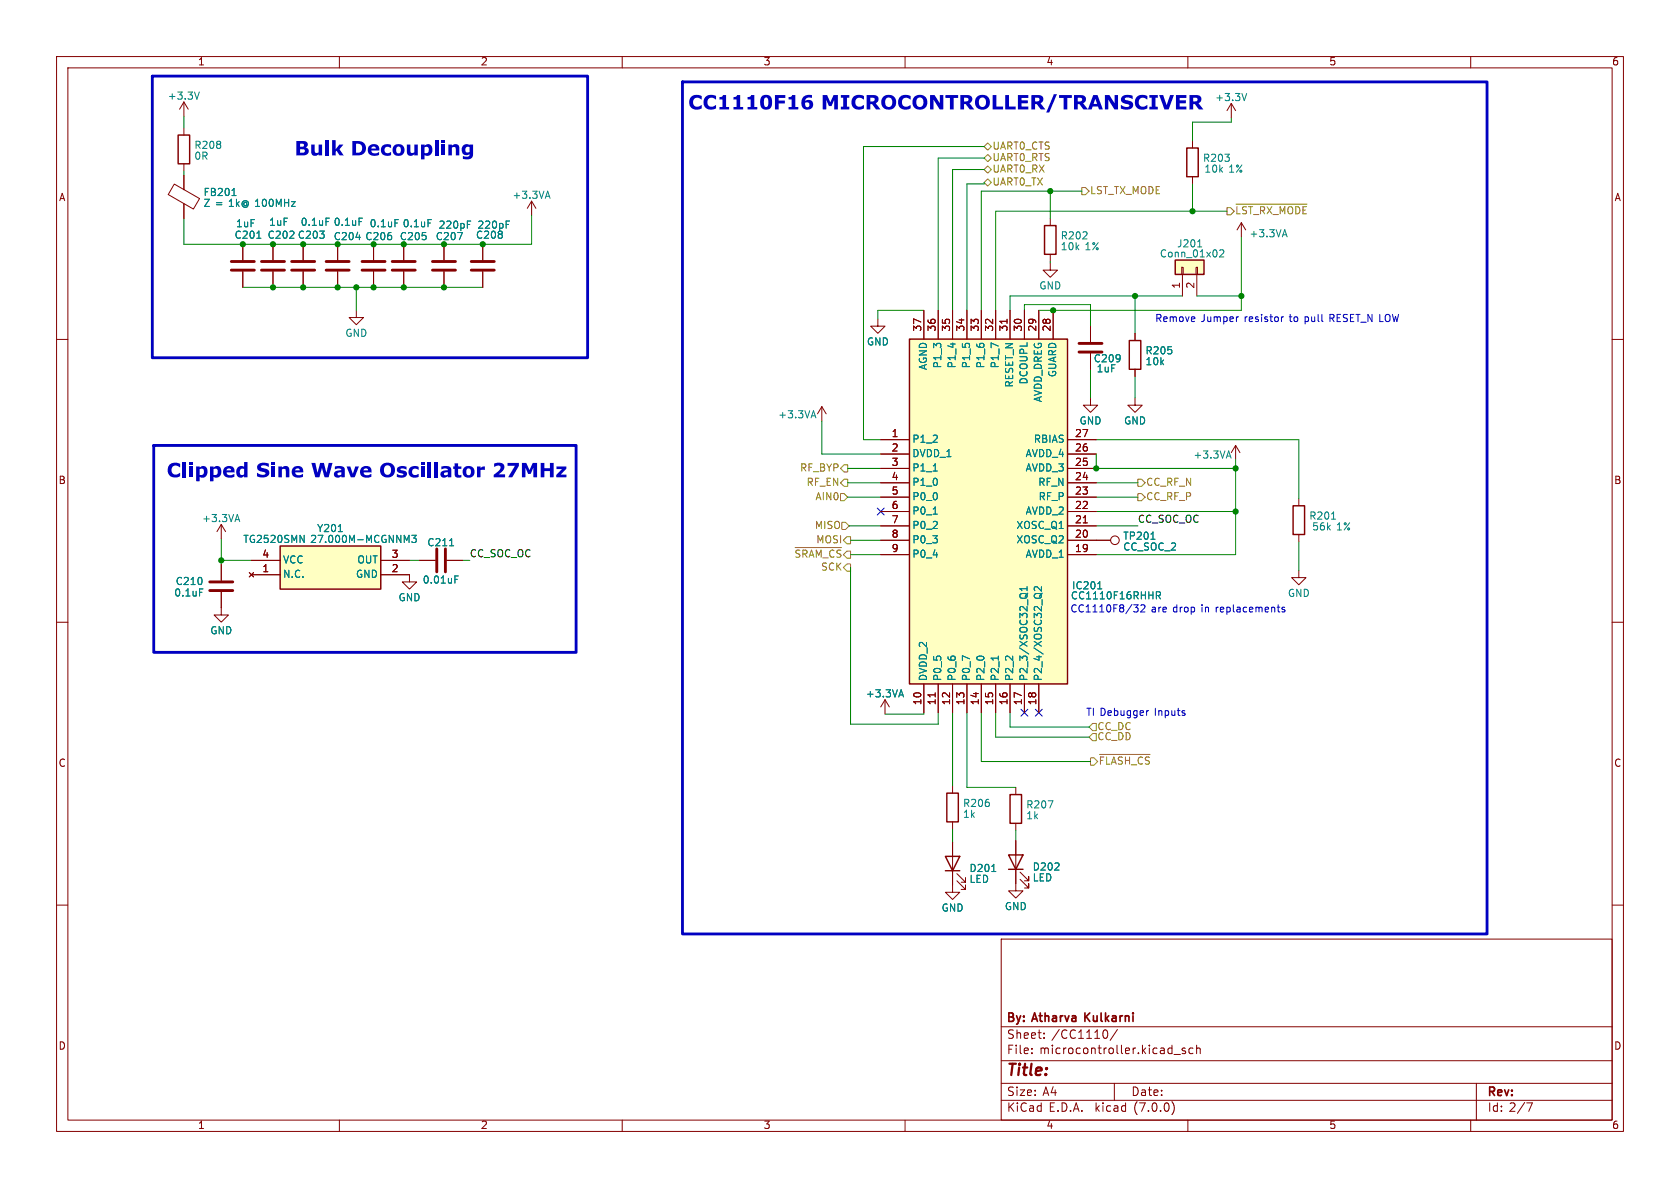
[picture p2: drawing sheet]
<svg xmlns="http://www.w3.org/2000/svg" width="297mm" height="210mm" viewBox="0 0 297 210" stroke-linecap="round" stroke-linejoin="round" font-family="sans-serif">
<g fill="none" stroke="#840000" stroke-width=".18">
<path d="M10 10h277v190h-277zM12 12h273v186h-273zM32.5 18v2.6M32.5 18l-.8 1.3M32.5 18l.8 1.3M60 10v2M110 10v2M160 10v2M210 10v2M217.7 18.3l-.8 1.3M217.7 18.3v2.5M217.7 18.3l.7 1.3"/>
<path d="M260 10v2M30.8 32.5l4.5 2.6-1.1 1.9-4.5-2.6zM32.5 22.6v1.3M32.5 29v1.2M32.5 31v2.5M32.5 36v2.6M94 35.6l-.8 1.2M94 35.6v2.5M94 35.6l.7 1.2M185.7 38.6v1.3M210.8 24.9v1.3M210.8 31.2v1.3"/>
<path d="M219.5 39.4l-.8 1.2M219.5 39.4v2.5M219.5 39.4l.7 1.2M10 60h2M42.9 43.2v2.8M42.9 48v2.8M48.3 43.2v2.8M48.3 48v2.8M53.6 43.2v2.8M53.6 48v2.8M59.7 43.2v2.8M59.7 48v2.8"/>
<path d="M63 54.9v1.2h1.3l-1.3 1.3-1.3-1.3h1.3M66 43.2v2.8M66 48v2.8M71.4 43.2v2.8M71.4 48v2.8M78.5 43.2v2.8M78.5 48v2.8M85.3 43.2v2.8M85.3 48v2.8M155.2 56.4v1.3h1.3l-1.3 1.2-1.3-1.2h1.3M163.3 54.9v5M165.9 54.9v5"/>
<path d="M168.4 54.9v5M170.9 54.9v5M173.5 54.9v5M176 54.9v5M178 56.4v.8M178.6 54.9v5M181.1 54.9v5M183.6 54.9v5M185.7 46.5v1.3h1.2l-1.2 1.2-1.3-1.2h1.3M185.7 45v1.2M186.2 54.9v5M192.8 57.7v2.8"/>
<path d="M200.7 58.9v1.3M208.9 47.2h.3v1.3h-.3zM209 48.5v3.8M211.5 47.2h.2v1.3h-.2zM211.6 48.5v3.8M285 60h2M145.3 71.9l-.8 1.3M145.3 71.9v2.5M145.3 71.9l.7 1.3M155.7 77.7h5.1M188.7 77.7h5.1M192.8 70.4v1.2h1.3l-1.3 1.3-1.3-1.3h1.3"/>
<path d="M192.8 62.5v2.8M200.7 70.4v1.2h1.2l-1.2 1.3-1.3-1.3h1.3M200.7 65.3v1.2M218.4 78.7l-.7 1.3M218.4 78.7v2.6M218.4 78.7l.8 1.3M39.1 92.7l-.7 1.3M39.1 92.7v2.6M39.1 99.8v2.8M39.1 92.7l.8 1.3M44.4 99.1h5.1M67.3 99.1h5.1"/>
<path d="M74.2 99.1h2.8M79 99.1h2.8M155.7 95.5h5.1M155.7 98h5.1M155.7 80.3h5.1M155.7 93h5.1M155.7 90.4h5.1M155.7 87.9h5.1M155.7 85.3h5.1M155.7 82.8h5.1M188.7 95.5h7.6M188.7 98h5.1"/>
<path d="M188.7 80.3h5.1M188.7 93h5.1M188.7 90.4h5.1M188.7 87.9h5.1M188.7 85.3h5.1M188.7 82.8h5.1M191.5 92.4h.7M229.6 88.1v1.3M229.6 94.5v1.3M10 110h2M39.1 104.6v4.1h1.3l-1.3 1.3-1.3-1.3h1.3M44.1 101.2l.7 .8"/>
<path d="M44.4 101.6h5.1M44.8 101.2l-.7 .8M67.3 101.6h5.1v1.3h1.3l-1.3 1.2-1.3-1.2h1.3M229.6 100.8v1.3h1.3l-1.3 1.3-1.3-1.3h1.3M285 110h2M156.5 123.7l-.8 1.3M156.5 123.7v2.5M156.5 123.7l.7 1.3M163.3 120.9v5.1M165.3 122.5v.7M165.9 120.9v5.1M168.4 120.9v5.1"/>
<path d="M168.4 138.9v1.3M170.9 120.9v5.1M173.5 120.9v5.1M176 120.9v5.1M178.6 120.9v5.1M179.6 139.2v1.3M181.1 120.9v5.1M183.6 120.9v5.1M10 160h2M168.4 148.8v8.9h1.3l-1.3 1.3-1.3-1.3h1.3M168.4 145.3v1.3M169.2 155.7l1.5 1.5v-.7v.7h-.8"/>
<path d="M169.2 154.4l1.5 1.6v-.8v.8h-.8M179.6 148.6v8.9h1.2l-1.2 1.3-1.3-1.3h1.3M179.6 145.5v1.3M180.3 155.4l1.6 1.6v-.8v.8h-.8M180.3 154.2l1.6 1.5v-.8v.8h-.8M285 160h2M177 166h108v32h-108zM60 198v2M110 198v2M160 198v2M177 194.5h108M177 191.5h108"/>
<path d="M177 187.5h108M177 181.5h108M182.4 186.1v.2M182.4 185.3v.2M184.6 183.4v.2M184.6 182.6v.2M195.5 182.1a.94 .94 0 0 1 0 1.5M197 191.5v3M197.5 182l-1.2 1.9M207.2 194.7a1.72 1.72 0 0 1 0 2.3M207.5 186.4h1.2M209.5 185.3h-.3l-.2 .2v.2l.5 .1v.4h-.5"/>
<path d="M210 198v2M210.9 185.3h-.4l-.3 .2v.5l.1 .2h.6M211.5 185.4l.3-.1h.3l.1 1M211.5 184.8v1.5M260 198v2M261 191.5v6.5M269.9 195h1l-.6 1.5"/>
<circle cx="197.1" cy="95.5" r=".76"/>
</g>
<g fill="none" stroke="#008484" stroke-width=".18">
<path d="M35.2 16.3l-.4 1.2M220.4 16.5l-.4 1.3M41 34.6h.7M57.6 38.6h.6M63.5 38.6h.6M69.8 38.8h.6M75.7 38.8h.6M82.6 39.1h.6M89.5 39.1h.6M96.5 34.7h.6M96.8 33.8l.4 1.3M45.4 42.1h.7"/>
<path d="M211.7 43.6h.8M215.6 44.3l.5-.1 .3 .3-.8 .9h.8M226.8 41.5h.6M227.1 40.6l.4 1.3M143.5 73.5h.6M143.8 72.6l.4 1.3M217.2 79.7l.4 1.3M41.7 91.9h.6M42 90.9l.4 1.3M53 94.6l.8 1.3v-1.3M59.8 94h.7M71.9 95.5l.4-.9v1.3"/>
<path d="M72.8 94.6h.8l-.4 .5 .3 .1v.6l-.2 .1-.5-.1M79.5 96.5h.7M165 83.3h.7M165 90.9h.7M203.5 95.3h.7M216.9 80.6h.6M235.4 91.8h.7M35.3 104.1h.6M80.4 102.4h.4M80.4 101.8h.6M176.5 116v.7M180.3 105.2l.1-.1a.81 .81 0 0 1 1.2 .1"/>
<path d="M181.6 103.7v.7M181.6 104.1h-1.3l.4 .3M181.7 104.9l-.4 .4M183 105h.9M184.1 103.7v.8l-.9-.8-.4 .2 .2 .5M184.2 104.9v.1M194.1 104.1h.7M204.4 104.6h.5l.3 .2-.2 .4-.6 .1M204.7 105.3l.5 .6M159 122.8h.6M159.3 121.9l.4 1.3M175.3 154.1h.8"/>
</g>
<g fill="none" stroke="#840000" stroke-width=".51">
<path d="M40.9 47.8h4.1M40.9 46.2h4.1M46.2 47.8h4.1M46.2 46.2h4.1M51.6 47.8h4M51.6 46.2h4M57.7 47.8h4M57.7 46.2h4M64 47.8h4.1M64 46.2h4.1M69.3 47.8h4.1M69.3 46.2h4.1"/>
<path d="M76.5 47.8h4M76.5 46.2h4M83.3 47.8h4.1M83.3 46.2h4.1M190.8 62.2h4M190.8 60.7h4M77.2 97v4.1M78.7 97v4.1M37.1 104.4h4M37.1 102.9h4"/>
</g>
<g fill="none" stroke="#840000" stroke-width=".25">
<path d="M31.5 23.9h2v5.1h-2zM184.7 39.9h2v5.1h-2zM209.8 26.2h2v5h-2zM160.8 59.9h27.9v61h-27.9zM207.8 46h5.1v2.5h-5.1zM199.6 60.2h2.1v5.1h-2.1zM49.5 96.5h17.8v7.6h-17.8zM228.6 89.4h2v5.1h-2zM167.1 151.4h2.6l-1.3 2.5zM167.1 153.9h2.6M167.4 140.2h2v5.1h-2zM178.3 151.1h2.5l-1.2 2.6z"/>
<path d="M178.3 153.7h2.5M178.6 140.5h2v5h-2z"/>
</g>
<g fill="#ffffc2" stroke="#ffffc2" stroke-width=".18">
<path d="M160.8 59.9h27.9v61h-27.9z"/>
<path d="M207.8 46h5.1v2.5h-5.1z"/>
<path d="M49.5 96.5h17.8v7.6h-17.8z"/>
</g>
<g fill="none" stroke="#848400" stroke-width=".18">
<path d="M174 32.3l.6-.7 .7 .7-.7 .6zM174 30l.6-.7 .7 .7-.7 .6zM174 25.9l.6-.6 .7 .6-.7 .6zM174 27.9l.6-.6 .7 .6-.7 .7zM191.3 33.1h.6l.6 .7-.6 .6h-.6zM216.9 36.7h.7l.6 .6-.6 .7h-.7zM218.5 36.1h12.6M218.7 36.5v1.3M220.4 36.6l-.5-.1-.3 .4M220.7 36.5h.8M221.1 36.5v1.3M223.6 37l-.1-.4-.6-.1v1.3"/>
<path d="M224 36.5l.8 1.3M224.8 36.5l-.8 1.3M226.3 37.8v-1.3l.4 .9 .4-.9v1.3M227.7 37a.42 .42 0 0 1 .4-.5 .42 .42 0 0 1 .4 .5M229.8 37.1l-.2-.5-.5-.1v1.3M231 36.5h-.6v1.3M140.6 96.8h8.2M141.4 97.3l-.5-.1-.2 .4M142.7 97.7l-.1-.4-.6-.1v1.3M143 98.5l.5-1.3 .4 1.3M144.3 98.5v-1.3l.4 .9 .5-.9v1.3M147.5 97.4l-.3-.2-.3 .1-.2 .5"/>
<path d="M148.6 87.2h.6l.7 .7-.7 .6h-.6zM148.7 97.3l-.5-.1-.3 .4M148.8 92.3h.7l.6 .7-.6 .6h-.7zM149.2 82.2h.7v1.2h-.7l-.6-.6zM149.2 84.7h.7v1.3h-.7l-.6-.7zM149.7 97.4h.7v1.3h-.7l-.6-.7zM149.7 99.7h.7v1.3h-.7l-.6-.7zM149.7 94.9h.7v1.2h-.7l-.6-.6zM201.2 84.7h.6l.6 .6-.6 .7h-.6zM201.2 87.2h.6l.6 .7-.6 .6h-.6zM192.8 134h.6l.7 .6-.7 .7h-.6zM193.2 127.9h.6v1.3h-.6l-.7-.7z"/>
<path d="M193.2 129.7h.6v1.2h-.6l-.7-.6zM194.4 133.4h8.9M195.2 133.8h-.7v1.3M195.6 133.8v1.3M196.5 135.1l.4-1.3 .4 1.3M198.4 133.9l-.5-.1-.2 .4M199 133.8v1.3M199.7 133.8v1.3M202 133.9l-.3-.1-.3 .1-.2 .5M203.2 133.9l-.5-.1-.2 .4"/>
</g>
<path d="M218.8 56h.1M226.5 56v.8M226.9 56l-.4 .2M200.4 106.9h.8l-.4 .5 .3 .1 .1 .4-.2 .3h-.4M201.7 107l.5-.1 .2 .4-.8 .9h.8M227.1 107.4l-.3-.1-.2 .2 .1 .2 .4 .1v.3h-.5" fill="none" stroke="#0000c2" stroke-width=".18"/>
<g fill="#0000c2">
<path d="M42 82.6l.6-.2 .6 .1v-.8h.6v2.7h-.6v-.2l-.7 .2-.5-.2-.2-.8h.6l.1 .4 .1 .2 .6-.1-.1-1h-.5l-.2 .5h-.6z"/>
<path d="M63.9 82.7l.7-.3 .8 .2 .2 .3 .1 .6-1.4 .1 .1 .3 .3 .1 .9-.2v.5l-.9 .1-.8-.2-.2-.5v-.5h1.4l-.1-.3-.3-.1-.3 .1-.1 .3h-.6z"/>
<path d="M84.3 82.5h.6v.2l.4-.2h.4v.6h-.8v1.3h-.6z"/>
<path d="M98.4 82.5h1.7v.4l-1 1h1v.5h-1.8v-.4l1-1.1h-.9z"/>
<path d="M81.9 25.7l.5-.2 .6 .1h.6v1.9l-.3 .5-.6 .2-.9-.1v-.5l.9 .1 .2-.1 .1-.3-.7 .1-.5-.3-.2-.6h.7v.3l.2 .1h.5v-.9h-.6l-.1 .5h-.7z"/>
</g>
<path d="M203.1 125.6l-.3 .1" fill="none" stroke="#0000c2" stroke-width=".18"/>
<g fill="#0000c2">
<path d="M142 17.1l.7-.3h.8v.5h-.8l-.2 .2-.2 .3 .8-.1 .5 .3 .1 .7-.3 .5-.9 .2-.6-.4-.2-.7h.6l.1 .5 .2 .1h.4l.1-.3-.1-.3-.2-.2-.5 .1v.1h-.6v-.7z"/>
<path d="M204.9 16.8h.7l.6 1.8 .7-1.8h.6l-.9 2.5h-.7z"/>
<path d="M207.9 16.8h1.8v.5h-1.2v.4h1.2v.5h-1.2v.6h1.2v.5h-1.8z"/>
<path d="M210.3 16.8h1.4l.5 .3 .2 .2v.5l-.5 .4 .8 1.1h-.8l-.7-.9h-.3v.9h-.6v-2h.6v.6h.6l.2-.3-.2-.3h-1.2z"/>
</g>
<path d="M26.9 13.5h77v49.7h-77zM120.6 14.5h142.3v150.6h-142.3zM27.2 78.7h74.7v36.6h-74.7z" fill="none" stroke="#0000c2" stroke-width=".5"/>
<g fill="none" stroke="#008400" stroke-width=".18">
<path d="M32.5 20.6v2M32.5 30.2v.8M94 38.1v5.1h-61.5v-4.6M174 25.9h-21.3v51.8h3M174 32.3v.2h-3.1v22.4M174 27.9h-8.1v27M174 30h-5.6v24.9M185.7 33.8v4.8M191.3 33.8h-17.8v21.1M210.8 32.5v4.8M216.9 37.3h-40.9v17.6M217.7 20.8v.8h-6.9v3.3"/>
<path d="M42.9 50.8h42.4M63 50.8v4.1M163.3 54.9h-8.1v1.5M181.1 54.9v-1.1h11.7v3.9M185.7 46.2v.3M200.7 52.3v6.6M209 52.3h-30.4v2.6M211.6 52.3h7.9M219.5 41.9v13h-35.9M145.3 74.4v5.9h10.4M192.8 65.3v5.1M193.8 77.7h35.8v10.4"/>
<path d="M200.7 66.5v3.9M39.1 99.1h5.3M39.1 95.3v4.5M72.4 99.1h1.8M81.8 99.1h1.3M149.9 85.3h5.8M149.9 82.8h5.8M149.9 87.9h5.8M150.1 93h5.6M150.4 98h5.3M150.4 95.5h5.3M193.8 85.3h7.4"/>
<path d="M193.8 80.3v2.5h24.6M193.8 90.4h24.6M193.8 93h7.4M193.8 87.9h7.4M218.4 81.3v16.7h-24.6M229.6 95.8v5M150.4 100.3v27.7h15.5v-2M163.3 126v.2h-6.8M168.4 126v12.9M170.9 126v13.2h8.7M173.5 126v8.6h19.3M176 126v4.3h16.5"/>
<path d="M178.6 126v2.5h13.9M168.4 146.6v2.2M179.6 146.8v1.8"/>
</g>
<path d="M155.1 89.8l1.2 1.2M156.3 89.8l-1.2 1.2M180.5 125.4l1.2 1.2M181.7 125.4l-1.2 1.2M183 125.4l1.3 1.2M184.3 125.4l-1.3 1.2" fill="none" stroke="#000084" stroke-width=".18"/>
<g fill="none" stroke="#008484" stroke-width=".18">
<path d="M41 34.6h.7M57.6 38.6h.6M63.5 38.6h.6M69.8 38.8h.6M75.7 38.8h.6M82.6 39.1h.6M89.5 39.1h.6M45.4 42.1h.7M53 94.6l.8 1.3v-1.3M59.8 94h.7M71.9 95.5l.4-.9v1.3M72.8 94.6h.8l-.4 .5 .3 .1v.6l-.2 .1-.5-.1"/>
<path d="M79.5 96.5h.7M165 83.3h.7M165 90.9h.7M203.5 95.3h.7M35.3 104.1h.6M80.4 102.4h.4M80.4 101.8h.6M176.5 116v.7M180.3 105.2l.1-.1a.81 .81 0 0 1 1.2 .1M181.6 104.1h-1.3l.4 .3M181.6 103.7v.7M181.7 104.9l-.4 .4"/>
<path d="M183 105h.9M184.1 103.7v.8l-.9-.8-.4 .2 .2 .5M184.2 104.9v.1M194.1 104.1h.7M204.4 104.6h.5l.3 .2-.2 .4-.6 .1M204.7 105.3l.5 .6M159 122.8h.6M159.3 121.9l.4 1.3M175.3 154.1h.8"/>
</g>
<g fill="none" stroke="#840000" stroke-width=".18">
<path d="M32.5 31v2.5M32.5 36.1v2.5M42.9 43.2v2.8M42.9 48v2.8M48.3 43.2v2.8M48.3 48v2.8M53.6 43.2v2.8M53.6 48v2.8M59.7 43.2v2.8M59.7 48v2.8M66 43.2v2.8M66 48v2.8"/>
<path d="M71.4 43.2v2.8M71.4 48v2.8M78.5 43.2v2.8M78.5 48v2.8M85.3 43.2v2.8M85.3 48v2.8M163.3 54.9v5M165.9 54.9v5M168.4 54.9v5M170.9 54.9v5M173.5 54.9v5M176 54.9v5"/>
<path d="M178 56.4v.8M178.6 54.9v5M181.1 54.9v5M183.6 54.9v5M186.2 54.9v5M192.8 57.7v2.8M200.7 58.9v1.3M155.7 77.7h5.1M188.7 77.7h5.1M192.8 62.5v2.8M200.7 65.3v1.2M39.1 99.8v2.8"/>
<path d="M44.4 99.1h5.1M67.3 99.1h5.1M74.2 99.1h2.8M79 99.1h2.8M155.7 98h5.1M155.7 80.3h5.1M155.7 95.5h5.1M155.7 93h5.1M155.7 90.4h5.1M155.7 87.9h5.1M155.7 85.3h5.1M155.7 82.8h5.1"/>
<path d="M188.7 98h5.1M188.7 80.3h5.1M188.7 95.5h7.6M188.7 93h5.1M188.7 90.4h5.1M188.7 87.9h5.1M188.7 85.3h5.1M188.7 82.8h5.1M191.5 92.4h.7M39.1 104.6v2.8M44.1 101.2l.7 .8M44.4 101.6h5.1"/>
<path d="M44.8 101.2l-.7 .8M67.3 101.6h5.1M163.3 120.9v5.1M165.3 122.5v.7M165.9 120.9v5.1M168.4 120.9v5.1M170.9 120.9v5.1M173.5 120.9v5.1M176 120.9v5.1M178.6 120.9v5.1M181.1 120.9v5.1M183.6 120.9v5.1"/>
<path d="M168.4 148.8v2.6M168.4 153.9v2.6M179.6 148.6v2.5M179.6 153.7v2.5"/>
</g>
<g fill="#008400" stroke="#008400" stroke-width=".18">
<circle cx="48.3" cy="50.8" r=".46"/>
<circle cx="53.6" cy="50.8" r=".46"/>
<circle cx="63" cy="50.8" r=".46"/>
<circle cx="66" cy="50.8" r=".46"/>
<circle cx="39.1" cy="99.1" r=".46"/>
<circle cx="59.7" cy="43.2" r=".46"/>
<circle cx="66" cy="43.2" r=".46"/>
<circle cx="59.7" cy="50.8" r=".46"/>
<circle cx="42.9" cy="43.2" r=".46"/>
<circle cx="48.3" cy="43.2" r=".46"/>
<circle cx="53.6" cy="43.2" r=".46"/>
<circle cx="85.3" cy="43.2" r=".46"/>
<circle cx="71.4" cy="43.2" r=".46"/>
<circle cx="71.4" cy="50.8" r=".46"/>
<circle cx="78.5" cy="50.8" r=".46"/>
<circle cx="78.5" cy="43.2" r=".46"/>
<circle cx="193.8" cy="82.8" r=".46"/>
<circle cx="218.4" cy="82.8" r=".46"/>
<circle cx="218.4" cy="90.4" r=".46"/>
<circle cx="200.7" cy="52.3" r=".46"/>
<circle cx="185.7" cy="33.8" r=".46"/>
<circle cx="186.2" cy="54.9" r=".46"/>
<circle cx="219.5" cy="52.3" r=".46"/>
<circle cx="210.8" cy="37.3" r=".46"/>
</g>
<g font-size="3.5" fill="#0000c2">
<text x="121.7" y="19.8">CC1110F16</text>
<text x="145.1" y="19.8">MICROCONTROLLER/TRANSCIVER</text>
<text x="52.1" y="27.9">Bulk Decoupling</text>
<text x="29.5" y="84.8">Clipped</text>
<text x="45.2" y="84.8">Sine Wave</text>
<text x="67" y="84.8">Oscillator</text>
<text x="87" y="84.8">27MHz</text>
</g>
<text font-size="2.8" fill="#840000" x="178" y="190.8">Title:</text>
<g font-size="2.1" fill="#840000">
<text x="178" y="183.9">Sheet:</text>
<text x="178" y="181.1">By: Atharva</text>
<text x="185.9" y="183.9">/CC1110/</text>
<text x="192.3" y="181.1">Kulkarni</text>
<text x="178" y="186.6">File:</text>
<text x="183.8" y="186.6">microcontroller.kicad_sch</text>
<text x="178" y="196.8">KiCad</text>
<text x="178" y="194">Size:</text>
<text x="184.3" y="194">A4</text>
<text x="185.4" y="196.8">E.D.A.</text>
<text x="193.7" y="196.8">kicad</text>
<text x="200" y="194">Date:</text>
<text x="200.6" y="196.8">(7.0.0)</text>
<text x="263" y="194.2">Rev:</text>
<text x="263" y="196.8">Id: 2/7</text>
</g>
<g font-size="1.8" fill="#840000">
<text x="35" y="11.8">1</text>
<text x="85" y="11.8">2</text>
<text x="135" y="11.8">3</text>
<text x="185" y="11.8">4</text>
<text x="235" y="11.8">5</text>
<text x="285" y="11.8">6</text>
<text x="10.4" y="35.8">A</text>
<text x="285.4" y="35.8">A</text>
<text x="208.8" y="51.1" transform="rotate(-90 208.8 51.1)">1</text>
<text x="211.3" y="51.1" transform="rotate(-90 211.3 51.1)">2</text>
<text x="163.1" y="58.7" transform="rotate(-90 163.1 58.7)">37</text>
<text x="165.6" y="58.7" transform="rotate(-90 165.6 58.7)">36</text>
<text x="168.1" y="58.7" transform="rotate(-90 168.1 58.7)">35</text>
<text x="170.7" y="58.7" transform="rotate(-90 170.7 58.7)">34</text>
<text x="173.2" y="58.7" transform="rotate(-90 173.2 58.7)">33</text>
<text x="175.8" y="58.7" transform="rotate(-90 175.8 58.7)">32</text>
<text x="178.3" y="58.7" transform="rotate(-90 178.3 58.7)">31</text>
<text x="180.8" y="58.7" transform="rotate(-90 180.8 58.7)">30</text>
<text x="183.4" y="58.7" transform="rotate(-90 183.4 58.7)">29</text>
<text x="185.9" y="58.7" transform="rotate(-90 185.9 58.7)">28</text>
<text x="157.6" y="77.5">1</text>
<text x="190" y="77.5">27</text>
<text x="157.6" y="80">2</text>
<text x="157.6" y="82.6">3</text>
<text x="190" y="82.6">25</text>
<text x="190" y="80">26</text>
<text x="10.3" y="85.8">B</text>
<text x="157.6" y="85.1">4</text>
<text x="157.6" y="87.6">5</text>
<text x="190" y="87.6">23</text>
<text x="190" y="85.1">24</text>
<text x="285.3" y="85.8">B</text>
<text x="157.6" y="90.2">6</text>
<text x="157.6" y="92.7">7</text>
<text x="157.6" y="95.3">8</text>
<text x="190" y="95.3">20</text>
<text x="190" y="92.7">21</text>
<text x="190" y="90.2">22</text>
<text x="46.3" y="101.3">1</text>
<text x="46.3" y="98.8">4</text>
<text x="69.2" y="101.3">2</text>
<text x="69.2" y="98.8">3</text>
<text x="157.6" y="97.8">9</text>
<text x="190" y="97.8">19</text>
<text x="163.1" y="124.7" transform="rotate(-90 163.1 124.7)">10</text>
<text x="165.6" y="124.7" transform="rotate(-90 165.6 124.7)">11</text>
<text x="168.1" y="124.7" transform="rotate(-90 168.1 124.7)">12</text>
<text x="170.7" y="124.7" transform="rotate(-90 170.7 124.7)">13</text>
<text x="173.2" y="124.7" transform="rotate(-90 173.2 124.7)">14</text>
<text x="175.8" y="124.7" transform="rotate(-90 175.8 124.7)">15</text>
<text x="178.3" y="124.7" transform="rotate(-90 178.3 124.7)">16</text>
<text x="180.8" y="124.7" transform="rotate(-90 180.8 124.7)">17</text>
<text x="183.4" y="124.7" transform="rotate(-90 183.4 124.7)">18</text>
<text x="10.3" y="135.8">C</text>
<text x="285.3" y="135.8">C</text>
<text x="10.3" y="185.8">D</text>
<text x="285.3" y="185.8">D</text>
<text x="35" y="199.8">1</text>
<text x="85" y="199.8">2</text>
<text x="135" y="199.8">3</text>
<text x="185" y="199.8">4</text>
<text x="235" y="199.8">5</text>
<text x="285" y="199.8">6</text>
</g>
<g font-size="1.8" fill="#008484">
<text x="29.6" y="17.9">+3.3V</text>
<text x="214.8" y="18.2">+3.3V</text>
<text x="34.3" y="26.6">R208</text>
<text x="34.3" y="28.5">0R</text>
<text x="212.6" y="28.9">R203</text>
<text x="35.9" y="34.9">FB201</text>
<text x="90.5" y="35.4">+3.3VA</text>
<text x="213" y="30.8">10k</text>
<text x="217.3" y="30.8">1%</text>
<text x="35.9" y="36.9">Z =</text>
<text x="40.5" y="36.9">1k@ 100MHz</text>
<text x="41.7" y="40.4">1uF</text>
<text x="47.5" y="40.2">1uF</text>
<text x="53.1" y="40.2">0.1uF</text>
<text x="58.9" y="40.2">0.1uF</text>
<text x="65.3" y="40.4">0.1uF</text>
<text x="71.1" y="40.4">0.1uF</text>
<text x="77.5" y="40.7">220pF</text>
<text x="84.3" y="40.7">220pF</text>
<text x="41.4" y="42.5">C201</text>
<text x="47.3" y="42.5">C202 C203</text>
<text x="58.9" y="42.7">C204</text>
<text x="64.5" y="42.7">C206</text>
<text x="70.6" y="42.7">C205</text>
<text x="77" y="42.7">C207</text>
<text x="84.1" y="42.5">C208</text>
<text x="187.5" y="42.6">R202</text>
<text x="187.6" y="44.5">10k</text>
<text x="191.9" y="44.5">1%</text>
<text x="205" y="45.8">Conn_01x02</text>
<text x="208" y="44">J201</text>
<text x="220.8" y="42.2">+3.3VA</text>
<text x="183.7" y="51.4">GND</text>
<text x="61" y="59.8">GND</text>
<text x="153.2" y="61.3">GND</text>
<text x="164.1" y="65.5" transform="rotate(-90 164.1 65.5)">AGND</text>
<text x="166.7" y="65.2" transform="rotate(-90 166.7 65.2)">P1_3</text>
<text x="169.2" y="65.2" transform="rotate(-90 169.2 65.2)">P1_4</text>
<text x="171.8" y="65.2" transform="rotate(-90 171.8 65.2)">P1_5</text>
<text x="174.3" y="65.2" transform="rotate(-90 174.3 65.2)">P1_6</text>
<text x="176.8" y="65.2" transform="rotate(-90 176.8 65.2)">P1_7</text>
<text x="193.3" y="64.3">C209</text>
<text x="202.4" y="62.9">R205</text>
<text x="202.4" y="64.8">10k</text>
<text x="179.4" y="68.6" transform="rotate(-90 179.4 68.6)">RESET_N</text>
<text x="181.9" y="68.1" transform="rotate(-90 181.9 68.1)">DCOUPL</text>
<text x="184.5" y="71.2" transform="rotate(-90 184.5 71.2)">AVDD_DREG</text>
<text x="187" y="66.8" transform="rotate(-90 187 66.8)">GUARD</text>
<text x="193.8" y="66.1">1uF</text>
<text x="137.5" y="74.2">+3.3VA</text>
<text x="190.8" y="75.3">GND</text>
<text x="198.7" y="75.3">GND</text>
<text x="161.3" y="78.5">P1_2</text>
<text x="161.3" y="81.1">DVDD_1</text>
<text x="161.3" y="83.6">P1_1</text>
<text x="181.2" y="83.6">AVDD_3</text>
<text x="181.2" y="81.1">AVDD_4</text>
<text x="182.6" y="78.5">RBIAS</text>
<text x="210.9" y="81.3">+3.3VA</text>
<text x="161.3" y="86.2">P1_0</text>
<text x="161.3" y="88.7">P0_0</text>
<text x="183.4" y="86.2">RF_N</text>
<text x="183.5" y="88.7">RF_P</text>
<text x="35.7" y="92.6">+3.3VA</text>
<text x="56" y="94.3">Y201</text>
<text x="161.3" y="91.2">P0_1</text>
<text x="161.3" y="93.8">P0_2</text>
<text x="179.6" y="93.8">XOSC_Q1</text>
<text x="181.2" y="91.2">AVDD_2</text>
<text x="198.5" y="95.7">TP201</text>
<text x="231.4" y="92.1">R201</text>
<text x="232" y="94">56k</text>
<text x="236.4" y="94">1%</text>
<text x="42.9" y="96.3">TG2520SMN</text>
<text x="50" y="99.9">VCC</text>
<text x="54.9" y="96.3">27.000M-MCGNNM3</text>
<text x="63" y="99.9">OUT</text>
<text x="75.5" y="96.8">C211</text>
<text x="161.3" y="96.3">P0_3</text>
<text x="161.3" y="98.9">P0_4</text>
<text x="179.6" y="96.3">XOSC_Q2</text>
<text x="181.2" y="98.9">AVDD_1</text>
<text x="198.5" y="97.6">CC_SOC_2</text>
<text x="30.7" y="105.7">0.1uF</text>
<text x="31" y="103.7">C210</text>
<text x="50" y="102.4">N.C.</text>
<text x="62.8" y="102.4">GND</text>
<text x="70.4" y="106.6">GND</text>
<text x="74.7" y="103.4">0.01uF</text>
<text x="189.3" y="106.2">CC1110F16RHHR</text>
<text x="189.5" y="104.5">IC201</text>
<text x="227.6" y="105.8">GND</text>
<text x="37.1" y="112.4">GND</text>
<text x="153" y="123.6">+3.3VA</text>
<text x="164.1" y="120.4" transform="rotate(-90 164.1 120.4)">DVDD_2</text>
<text x="166.7" y="120.4" transform="rotate(-90 166.7 120.4)">P0_5</text>
<text x="169.2" y="120.4" transform="rotate(-90 169.2 120.4)">P0_6</text>
<text x="171.8" y="120.4" transform="rotate(-90 171.8 120.4)">P0_7</text>
<text x="174.3" y="120.4" transform="rotate(-90 174.3 120.4)">P2_0</text>
<text x="176.8" y="120.4" transform="rotate(-90 176.8 120.4)">P2_1</text>
<text x="179.4" y="120.4" transform="rotate(-90 179.4 120.4)">P2_2</text>
<text x="181.9" y="120.4" transform="rotate(-90 181.9 120.4)">P2_3/XSOC32_Q1</text>
<text x="184.5" y="120.4" transform="rotate(-90 184.5 120.4)">P2_4/XOSC32_Q2</text>
<text x="170.2" y="142.9">R206</text>
<text x="181.4" y="143.2">R207</text>
<text x="170.2" y="144.9">1k</text>
<text x="181.4" y="145.1">1k</text>
<text x="171.3" y="154.4">D201</text>
<text x="182.5" y="154.2">D202</text>
<text x="166.4" y="161.4">GND</text>
<text x="171.3" y="156.3">LED</text>
<text x="177.6" y="161.2">GND</text>
<text x="182.5" y="156.1">LED</text>
</g>
<g font-size="1.8" fill="#848400">
<text x="175.5" y="26.7">UART0_CTS</text>
<text x="175.5" y="28.8">UART0_RTS</text>
<text x="175.5" y="33.1">UART0_TX</text>
<text x="175.5" y="30.8">UART0_RX</text>
<text x="192.7" y="34.6">LST_TX_MODE</text>
<text x="218.4" y="38.8">~{LST_RX_MODE}</text>
<text x="141.3" y="83.6">RF_BYP</text>
<text x="142.5" y="86.2">RF_EN</text>
<text x="144" y="88.7">AIN0</text>
<text x="202.6" y="86.2">CC_RF_N</text>
<text x="202.6" y="88.7">CC_RF_P</text>
<text x="143.9" y="93.8">MISO</text>
<text x="140.3" y="99.5">~{SRAM_CS}</text>
<text x="144.2" y="96.3">MOSI</text>
<text x="145" y="101.2">SCK</text>
<text x="194" y="129.3">CC_DC</text>
<text x="194" y="131.1">CC_DD</text>
<text x="194.2" y="136.1">~{FLASH_CS}</text>
</g>
<g font-size="1.8" fill="#0000c2">
<text x="204.2" y="57.1">Remove</text>
<text x="212.4" y="57.1">Jumper</text>
<text x="220.1" y="57.1">resistor</text>
<text x="228.2" y="57.1">to</text>
<text x="230.9" y="57.1">pull</text>
<text x="235.5" y="57.1">RESET_N LOW</text>
<text x="189.2" y="108.5">CC1110F8/32</text>
<text x="203.5" y="108.5">are</text>
<text x="207.5" y="108.5">drop</text>
<text x="212.6" y="108.5">in</text>
<text x="215.2" y="108.5">replacements</text>
<text x="192" y="126.7">TI Debugger</text>
<text x="204.2" y="126.7">Inputs</text>
</g>
<g font-size="1.8">
<text x="201.2" y="92.6">CC_SOC_OC</text>
<text x="83.1" y="98.7">CC_SOC_OC</text>
</g>
</svg>
